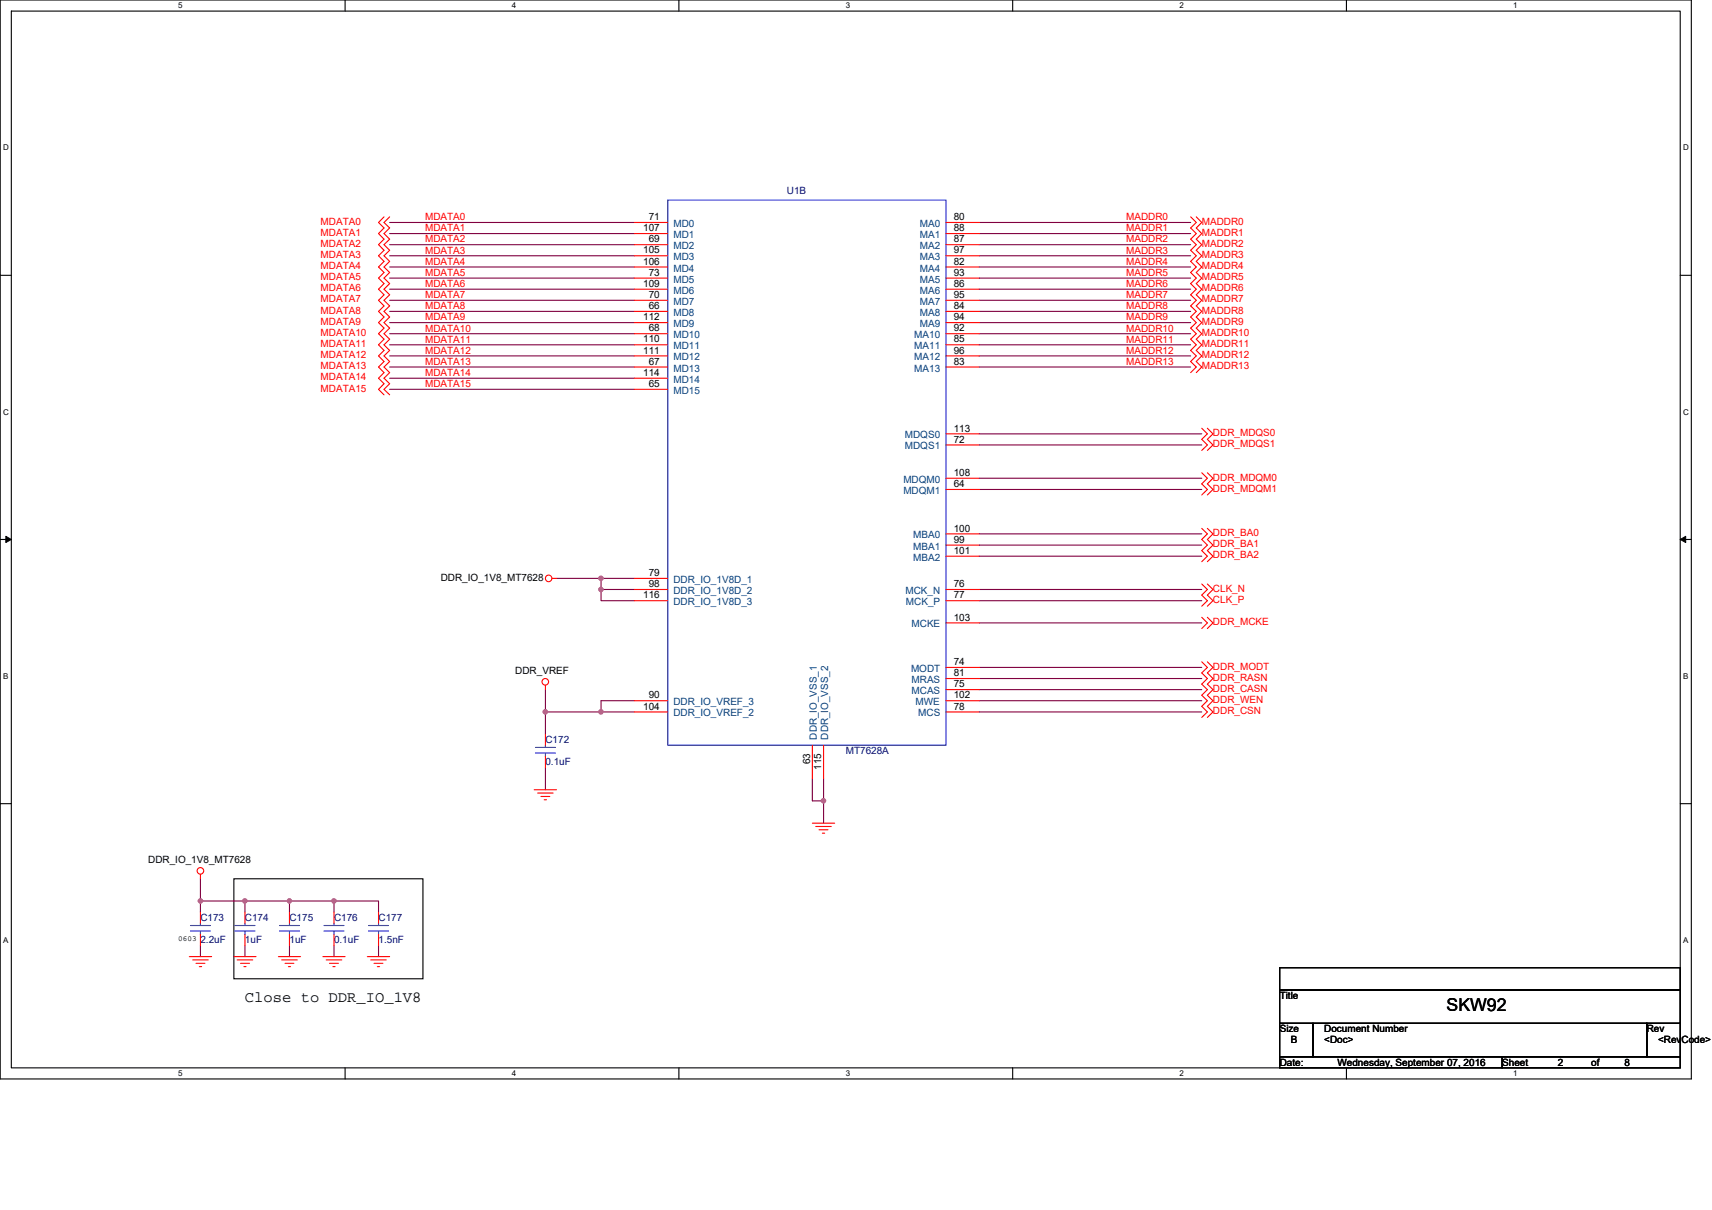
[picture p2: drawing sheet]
<svg xmlns="http://www.w3.org/2000/svg" width="297mm" height="210mm" viewBox="0 0 297 210" stroke-linecap="round" stroke-linejoin="round" font-family="sans-serif">
<path d="M0 0h293.5v187.2h-293.5zM2 1.9h289.5v183.4h-289.5z" fill="none" stroke="#000" stroke-width=".19"/>
<g fill="#fff">
<path d="M30.9 .2h.8v1.6h-.8z"/>
<path d="M30.9 185.5h.8v1.6h-.8z"/>
</g>
<path d="M59.9 0v1.9M59.9 185.3v1.9" fill="none" stroke="#000" stroke-width=".19"/>
<g fill="#fff">
<path d="M88.8 .2h.8v1.6h-.8z"/>
<path d="M88.8 185.5h.8v1.6h-.8z"/>
</g>
<path d="M117.8 0v1.9M117.8 185.3v1.9" fill="none" stroke="#000" stroke-width=".19"/>
<g fill="#fff">
<path d="M146.7 .2h.8v1.6h-.8z"/>
<path d="M146.7 185.5h.8v1.6h-.8z"/>
</g>
<path d="M175.7 0v1.9M175.7 185.3v1.9" fill="none" stroke="#000" stroke-width=".19"/>
<g fill="#fff">
<path d="M204.7 .2h.7v1.6h-.7z"/>
<path d="M204.7 185.5h.7v1.6h-.7z"/>
</g>
<path d="M233.6 0v1.9M233.6 185.3v1.9" fill="none" stroke="#000" stroke-width=".19"/>
<g fill="#fff">
<path d="M262.6 .2h.7v1.6h-.7z"/>
<path d="M262.6 185.5h.7v1.6h-.7z"/>
<path d="M.5 24.8h1v1.6h-1z"/>
<path d="M292 24.8h1v1.6h-1z"/>
<path d="M.5 70.7h1v1.5h-1z"/>
<path d="M292 70.7h1v1.5h-1z"/>
</g>
<path d="M0 47.8h2M291.5 47.8h2" fill="none" stroke="#000" stroke-width=".19"/>
<g fill="#fff">
<path d="M.5 116.5h.9v1.6h-.9z"/>
<path d="M292 116.5h.9v1.6h-.9z"/>
</g>
<path d="M0 93.6h2M291.5 93.6h2" fill="none" stroke="#000" stroke-width=".19"/>
<path d="M1 93.1l1 .5-1 .5zM291.5 93.6l1-.5v1z" fill="#000" stroke="#000" stroke-width=".17"/>
<g fill="#fff">
<path d="M.5 162.4h.9v1.5h-.9z"/>
<path d="M292 162.4h.9v1.5h-.9z"/>
</g>
<path d="M0 139.5h2M291.5 139.5h2M40.6 152.5h32.8v17.4h-32.8zM222 167.9h69.5v3.9h-69.5zM222 171.8h69.5v5.8h-69.5zM222 177.6h5.8v5.8h-5.8zM227.8 177.6h57.9v5.8h-57.9zM285.7 177.6h5.8v5.8h-5.8zM222 183.4h38.6v1.9h-38.6zM260.6 183.4h30.9v1.9h-30.9z" fill="none" stroke="#000" stroke-width=".19"/>
<g fill="none" stroke="#800040" stroke-width=".19">
<path d="M67.6 38.6h42.5M169.9 38.6h36.7M67.6 40.5h42.5M67.6 42.5h42.5M67.6 44.4h42.5M67.6 46.3h42.5M67.6 48.3h42.5M67.6 50.2h42.5M67.6 52.1h42.5M67.6 54h42.5M67.6 56h42.5M67.6 57.9h42.5"/>
<path d="M67.6 59.8h42.5M169.9 40.5h36.7M169.9 42.5h36.7M169.9 44.4h36.7M169.9 46.3h36.7M169.9 48.3h36.7M169.9 50.2h36.7M169.9 52.1h36.7M169.9 54h36.7M169.9 56h36.7M169.9 57.9h36.7M169.9 59.8h36.7"/>
<path d="M67.6 61.8h42.5M67.6 63.7h42.5M67.6 65.6h42.5M67.6 67.6h42.5M169.9 77.2h38.6M169.9 75.3h38.6M169.9 61.8h36.7M169.9 63.7h36.7M169.9 96.5h38.6M169.9 94.6h38.6M169.9 92.6h38.6M169.9 84.9h38.6"/>
<path d="M169.9 83h38.6M94.6 119.7v3.8M96.6 100.4h7.7M104.3 102.3v1.9h5.8M104.3 100.4h5.8M104.3 100.4v1.9h5.8M169.9 119.7h38.6M169.9 117.8h38.6M169.9 115.8h38.6M169.9 108.1h38.6M169.9 104.2h38.6M169.9 102.3h38.6"/>
<path d="M94.6 123.5v3.9M94.6 133.2v3.9M104.3 123.5h5.8M110.1 121.6h-5.8v1.9h-9.7M140.9 135.1v3.9h2M142.9 139v3.9M142.9 135.1v3.9M169.9 123.5h38.6M169.9 121.6h38.6M34.8 156.4v1.9M34.8 152.5v3.9M34.8 156.4h7.7"/>
<path d="M42.5 156.4v1.9M42.5 156.4h7.7M50.2 156.4h7.8M50.2 156.4v1.9M58 156.4h7.7v1.9M58 156.4v1.9M34.8 164.1v1.9M42.5 164.1v1.9M50.2 164.1v1.9M58 164.1v1.9M65.7 164.1v1.9"/>
</g>
<g fill="#f0f" stroke="#f0f" stroke-width=".19">
<circle cx="104.3" cy="102.3" r=".38"/>
<circle cx="104.3" cy="100.4" r=".38"/>
<circle cx="104.3" cy="123.5" r=".38"/>
<circle cx="94.6" cy="123.5" r=".38"/>
<circle cx="142.9" cy="139" r=".38"/>
<circle cx="34.8" cy="156.3" r=".38"/>
<circle cx="57.9" cy="156.3" r=".38"/>
<circle cx="42.5" cy="156.3" r=".38"/>
<circle cx="50.2" cy="156.3" r=".38"/>
</g>
<g fill="none" stroke="#f00" stroke-width=".19">
<path d="M66.6 37.6l-.9 1 .9 1-.9 .9 .9 1-.9 1 .9 .9-.9 1 .9 1-.9 .9 .9 1-.9 1 .9 .9-.9 1 .9 1-.9 .9 .9 1-.9 .9 .9 1-.9 1 .9 .9-.9 1 .9 1-.9 .9 .9 1-.9 1 .9 .9-.9 1 .9 1-.9 .9 .9 1-.9 1 .9 .9M67.6 37.6l-1 1 1 1-1 .9 1 1-1 1 1 .9-1 1 1 1-1 .9 1 1-1 1 1 .9-1 1 1 1-1 .9 1 1-1 .9 1 1-1 1 1 .9-1 1 1 1-1 .9 1 1-1 1 1 .9-1 1 1 1-1 .9 1 1-1 1 1 .9M110.1 38.6h5.8M164.1 38.6h5.8M206.6 37.6l1 1-1 1 1 .9-1 1 1 1-1 .9 1 1-1 1 1 .9-1 1 1 1-1 .9 1 1-1 1 1 .9-1 1 1 .9-1 1 1 1-1 .9 1 1-1 1 1 .9-1 1 1 1-1 .9 1 1-1 1M207.6 37.6l.9 1-.9 1 .9 .9-.9 1 .9 1-.9 .9 .9 1-.9 1 .9 .9-.9 1 .9 1-.9 .9 .9 1-.9 1 .9 .9-.9 1 .9 .9-.9 1 .9 1-.9 .9 .9 1-.9 1 .9 .9-.9 1 .9 1-.9 .9 .9 1-.9 1M110.1 40.5h5.8M110.1 42.5h5.8M110.1 44.4h5.8M110.1 46.3h5.8M110.1 48.3h5.8M110.1 50.2h5.8"/>
<path d="M110.1 52.1h5.8M110.1 54h5.8M110.1 56h5.8M110.1 57.9h5.8M110.1 59.8h5.8M164.1 40.5h5.8M164.1 42.5h5.8M164.1 44.4h5.8M164.1 46.3h5.8M164.1 48.3h5.8M164.1 50.2h5.8M164.1 52.1h5.8"/>
<path d="M164.1 54h5.8M164.1 56h5.8M164.1 57.9h5.8M164.1 59.8h5.8M110.1 61.8h5.8M110.1 63.7h5.8M110.1 65.6h5.8M110.1 67.6h5.8M164.1 61.8h5.8M164.1 63.7h5.8M164.1 75.3h5.8M164.1 77.2h5.8"/>
<path d="M208.5 74.3l1 1-1 .9 1 1-1 1M209.5 74.3l1 1-1 .9 1 1-1 1M164.1 83h5.8M164.1 84.9h5.8M164.1 92.6h5.8M164.1 94.6h5.8M164.1 96.5h5.8M208.5 82l1 1-1 1 1 .9-1 1M208.5 91.7l1 .9-1 1 1 1-1 .9 1 1-1 1M209.5 82l1 1-1 1 1 .9-1 1M209.5 91.7l1 .9-1 1 1 1-1 .9 1 1-1 1M94.6 118.9v.8"/>
<path d="M95.8 100.4h.8M110.1 100.4h5.8M110.1 102.3h5.8M110.1 104.2h5.8M164.1 102.3h5.8M164.1 104.2h5.8M164.1 108.1h5.8M164.1 115.8h5.8M164.1 117.8h5.8M164.1 119.7h5.8M208.5 101.3l1 1-1 1 1 .9-1 1M208.5 107.1l1 1-1 1"/>
<path d="M208.5 114.9l1 .9-1 1 1 1-1 .9 1 1-1 .9 1 1-1 1 1 .9-1 1M209.5 101.3l1 1-1 1 1 .9-1 1M209.5 107.1l1 1-1 1M209.5 114.9l1 .9-1 1 1 1-1 .9 1 1-1 .9 1 1-1 1 1 .9-1 1M92.7 137.1h3.9M93.3 137.6h2.7M93.8 138.2h1.6M94.4 138.8h.4M94.6 127.4v1.9M94.6 131.3v1.9M110.1 123.5h5.8M110.1 121.6h5.8"/>
<path d="M140.9 129.3v5.8M142.9 129.3v5.8M164.1 121.6h5.8M164.1 123.5h5.8M34.8 151.7v.8M34.8 158.3v1.9M42.5 158.3v1.9M50.2 158.3v1.9M58 158.3v1.9M65.7 158.3v1.9M140.9 142.9h3.9M141.5 143.4h2.7"/>
<path d="M142.1 144h1.6M142.7 144.6h.4M32.8 166h3.9M33.4 166.6h2.7M34 167.2h1.6M34.6 167.7h.4M34.8 162.2v1.9M40.6 166h3.8M41.1 166.6h2.8M41.7 167.2h1.6M42.3 167.7h.4M42.5 162.2v1.9"/>
<path d="M48.3 166h3.9M48.9 166.6h2.7M49.5 167.2h1.5M50 167.7h.4M50.2 162.2v1.9M56 166h3.9M56.6 166.6h2.7M57.2 167.2h1.5M57.8 167.7h.3M58 162.2v1.9M63.7 166h3.9M64.3 166.6h2.7"/>
<path d="M64.9 167.2h1.5M65.5 167.7h.4M65.7 162.2v1.9"/>
<circle cx="94.6" cy="118.3" r=".57"/>
<circle cx="95.2" cy="100.4" r=".57"/>
<circle cx="34.8" cy="151.1" r=".57"/>
</g>
<g fill="none" stroke="#00f" stroke-width=".19">
<path d="M115.9 34.7h48.2v94.6h-48.2zM92.9 130.7h3.5M92.9 129.7h3.5M94.6 129.3v.4M94.6 130.7v.6M33 161.6h3.5M33 160.6h3.5M34.8 160.2v.4M34.8 161.6v.6M40.8 161.6h3.4M40.8 160.6h3.4M42.5 160.2v.4"/>
<path d="M42.5 161.6v.6M48.5 161.6h3.5M48.5 160.6h3.5M50.2 160.2v.4M50.2 161.6v.6M56.2 161.6h3.5M56.2 160.6h3.5M58 160.2v.4M58 161.6v.6M63.9 161.6h3.5M63.9 160.6h3.5M65.7 160.2v.4"/>
<path d="M65.7 161.6v.6"/>
</g>
<text font-size="3.1" x="251" y="175.5">SKW92</text>
<text font-size="2.7" x="42.5" y="174">Close to DDR_IO_1V8</text>
<g font-size="1.7" fill="#000080">
<text x="136.5" y="33.6">U1B</text>
<text x="94.6" y="128.9">C172</text>
<text x="146.7" y="130.9">MT7628A</text>
<text x="94.6" y="132.8">0.1uF</text>
<text x="34.8" y="159.8">C173</text>
<text x="42.5" y="159.8">C174</text>
<text x="50.2" y="159.8">C175</text>
<text x="58" y="159.8">C176</text>
<text x="65.7" y="159.8">C177</text>
<text x="34.8" y="163.7">2.2uF</text>
<text x="42.5" y="163.7">1uF</text>
<text x="50.2" y="163.7">1uF</text>
<text x="58" y="163.7">0.1uF</text>
<text x="65.7" y="163.7">1.5nF</text>
</g>
<g font-size="1.7" fill="#f00">
<text x="55.6" y="39">MDATA0</text>
<text x="55.6" y="40.9">MDATA1</text>
<text x="73.8" y="38.2">MDATA0</text>
<text x="73.8" y="40.2">MDATA1</text>
<text x="195.4" y="38.2">MADDR0</text>
<text x="195.4" y="40.2">MADDR1</text>
<text x="208.5" y="39">MADDR0</text>
<text x="208.5" y="40.9">MADDR1</text>
<text x="55.6" y="42.8">MDATA2</text>
<text x="55.6" y="44.8">MDATA3</text>
<text x="55.6" y="46.7">MDATA4</text>
<text x="73.8" y="42.1">MDATA2</text>
<text x="73.8" y="44">MDATA3</text>
<text x="73.8" y="46">MDATA4</text>
<text x="73.8" y="47.9">MDATA5</text>
<text x="195.4" y="42.1">MADDR2</text>
<text x="195.4" y="44">MADDR3</text>
<text x="195.4" y="46">MADDR4</text>
<text x="195.4" y="47.9">MADDR5</text>
<text x="208.5" y="42.8">MADDR2</text>
<text x="208.5" y="44.8">MADDR3</text>
<text x="208.5" y="46.7">MADDR4</text>
<text x="55.6" y="48.6">MDATA5</text>
<text x="55.6" y="50.6">MDATA6</text>
<text x="55.6" y="52.5">MDATA7</text>
<text x="73.8" y="49.8">MDATA6</text>
<text x="73.8" y="51.7">MDATA7</text>
<text x="73.8" y="53.7">MDATA8</text>
<text x="195.4" y="49.8">MADDR6</text>
<text x="195.4" y="51.7">MADDR7</text>
<text x="195.4" y="53.7">MADDR8</text>
<text x="208.5" y="48.6">MADDR5</text>
<text x="208.5" y="50.6">MADDR6</text>
<text x="208.5" y="52.5">MADDR7</text>
<text x="55.6" y="54.4">MDATA8</text>
<text x="55.6" y="56.4">MDATA9</text>
<text x="55.6" y="58.3">MDATA10</text>
<text x="73.8" y="55.6">MDATA9</text>
<text x="73.8" y="57.5">MDATA10</text>
<text x="73.8" y="59.5">MDATA11</text>
<text x="195.4" y="55.6">MADDR9</text>
<text x="195.4" y="57.5">MADDR10</text>
<text x="195.4" y="59.5">MADDR11</text>
<text x="208.5" y="54.4">MADDR8</text>
<text x="208.5" y="56.4">MADDR9</text>
<text x="208.5" y="58.3">MADDR10</text>
<text x="55.6" y="60.2">MDATA11</text>
<text x="55.6" y="62.1">MDATA12</text>
<text x="55.6" y="64.1">MDATA13</text>
<text x="73.8" y="61.4">MDATA12</text>
<text x="73.8" y="63.3">MDATA13</text>
<text x="73.8" y="65.3">MDATA14</text>
<text x="195.4" y="61.4">MADDR12</text>
<text x="195.4" y="63.3">MADDR13</text>
<text x="208.5" y="60.2">MADDR11</text>
<text x="208.5" y="62.1">MADDR12</text>
<text x="208.5" y="64.1">MADDR13</text>
<text x="55.6" y="66">MDATA14</text>
<text x="55.6" y="67.9">MDATA15</text>
<text x="73.8" y="67.2">MDATA15</text>
<text x="210.5" y="75.7">DDR_MDQS0</text>
<text x="210.5" y="77.6">DDR_MDQS1</text>
<text x="210.5" y="83.4">DDR_MDQM0</text>
<text x="210.5" y="85.3">DDR_MDQM1</text>
<text x="210.5" y="93">DDR_BA0</text>
<text x="210.5" y="95">DDR_BA1</text>
<text x="210.5" y="96.9">DDR_BA2</text>
<text x="210.5" y="102.7">CLK_N</text>
<text x="210.5" y="104.6">CLK_P</text>
<text x="210.5" y="108.5">DDR_MCKE</text>
<text x="210.5" y="116.2">DDR_MODT</text>
<text x="210.5" y="118.1">DDR_RASN</text>
<text x="210.5" y="120.1">DDR_CASN</text>
<text x="210.5" y="122">DDR_WEN</text>
<text x="210.5" y="123.9">DDR_CSN</text>
</g>
<g font-size="1.7">
<text x="111.6" y="40.1">107</text>
<text x="112.6" y="38.2">71</text>
<text x="165.5" y="38.2">80</text>
<text x="165.5" y="40.1">88</text>
<text x="111.6" y="44">105</text>
<text x="111.6" y="45.9">106</text>
<text x="112.6" y="42.1">69</text>
<text x="112.6" y="47.9">73</text>
<text x="165.5" y="42.1">87</text>
<text x="165.5" y="44">97</text>
<text x="165.5" y="45.9">82</text>
<text x="165.5" y="47.9">93</text>
<text x="111.6" y="49.8">109</text>
<text x="112.6" y="51.7">70</text>
<text x="112.6" y="53.6">66</text>
<text x="165.5" y="49.8">86</text>
<text x="165.5" y="51.7">95</text>
<text x="165.5" y="53.6">84</text>
<text x="111.6" y="55.6">112</text>
<text x="111.6" y="59.4">110</text>
<text x="112.6" y="57.5">68</text>
<text x="165.5" y="55.6">94</text>
<text x="165.5" y="57.5">92</text>
<text x="165.5" y="59.4">85</text>
<text x="111.6" y="61.4">111</text>
<text x="111.6" y="65.2">114</text>
<text x="112.6" y="63.3">67</text>
<text x="165.5" y="61.4">96</text>
<text x="165.5" y="63.3">83</text>
<text x="112.6" y="67.2">65</text>
<text x="165.5" y="74.9">113</text>
<text x="165.5" y="76.8">72</text>
<text x="165.5" y="82.6">108</text>
<text x="165.5" y="84.5">64</text>
<text x="165.5" y="92.2">100</text>
<text x="165.5" y="94.2">99</text>
<text x="76.5" y="100.8">DDR_IO_1V8_MT7628</text>
<text x="112.6" y="100">79</text>
<text x="112.6" y="101.9">98</text>
<text x="165.5" y="96.1">101</text>
<text x="165.5" y="101.9">76</text>
<text x="111.6" y="103.8">116</text>
<text x="165.5" y="107.7">103</text>
<text x="165.5" y="103.8">77</text>
<text x="89.4" y="117">DDR_VREF</text>
<text x="165.5" y="117.3">81</text>
<text x="165.5" y="119.3">75</text>
<text x="165.5" y="115.4">74</text>
<text x="111.6" y="123.1">104</text>
<text x="112.6" y="121.2">90</text>
<text x="165.5" y="123.1">78</text>
<text x="165.5" y="121.2">102</text>
<text x="140.5" y="132.6" transform="rotate(-90 140.5 132.6)">63</text>
<text x="142.5" y="133.5" transform="rotate(-90 142.5 133.5)">115</text>
<text x="25.7" y="149.8">DDR_IO_1V8_MT7628</text>
<text x="222" y="173.4">Title</text>
<text x="222" y="179.1">Size</text>
<text x="229.8" y="179.1">Document Number</text>
<text x="285.7" y="179.1">Rev</text>
<text x="222" y="184.9">Date:</text>
<text x="224" y="181.1">B</text>
<text x="229.8" y="181.1">&lt;Doc&gt;</text>
<text x="232.1" y="184.9">Wednesday, September 07, 2016</text>
<text x="260.6" y="184.9">Sheet</text>
<text x="270.3" y="184.9">2</text>
<text x="276.1" y="184.9">of</text>
<text x="281.9" y="184.9">8</text>
<text x="287.7" y="181.1">&lt;RevCode&gt;</text>
</g>
<g font-size="1.7" fill="#004080">
<text x="116.8" y="39.4">MD0</text>
<text x="116.8" y="41.3">MD1</text>
<text x="159.6" y="39.4">MA0</text>
<text x="159.6" y="41.3">MA1</text>
<text x="116.8" y="43.2">MD2</text>
<text x="116.8" y="45.2">MD3</text>
<text x="116.8" y="47.1">MD4</text>
<text x="159.6" y="43.2">MA2</text>
<text x="159.6" y="45.2">MA3</text>
<text x="159.6" y="47.1">MA4</text>
<text x="116.8" y="49">MD5</text>
<text x="116.8" y="51">MD6</text>
<text x="116.8" y="52.9">MD7</text>
<text x="159.6" y="49">MA5</text>
<text x="159.6" y="51">MA6</text>
<text x="159.6" y="52.9">MA7</text>
<text x="116.8" y="54.8">MD8</text>
<text x="116.8" y="56.8">MD9</text>
<text x="116.8" y="58.7">MD10</text>
<text x="158.6" y="58.7">MA10</text>
<text x="159.6" y="54.8">MA8</text>
<text x="159.6" y="56.8">MA9</text>
<text x="116.8" y="60.6">MD11</text>
<text x="116.8" y="62.5">MD12</text>
<text x="116.8" y="64.5">MD13</text>
<text x="158.6" y="60.6">MA11</text>
<text x="158.6" y="62.5">MA12</text>
<text x="158.6" y="64.5">MA13</text>
<text x="116.8" y="66.4">MD14</text>
<text x="116.8" y="68.3">MD15</text>
<text x="157" y="76.1">MDQS0</text>
<text x="157" y="78">MDQS1</text>
<text x="156.7" y="83.8">MDQM0</text>
<text x="156.7" y="85.7">MDQM1</text>
<text x="158.4" y="93.4">MBA0</text>
<text x="158.4" y="95.4">MBA1</text>
<text x="116.8" y="101.2">DDR_IO_1V8D_1</text>
<text x="158.4" y="97.3">MBA2</text>
<text x="116.8" y="103.1">DDR_IO_1V8D_2</text>
<text x="116.8" y="105">DDR_IO_1V8D_3</text>
<text x="157.1" y="103.1">MCK_N</text>
<text x="157.2" y="105">MCK_P</text>
<text x="158.2" y="108.9">MCKE</text>
<text x="158.1" y="116.6">MODT</text>
<text x="158.2" y="118.5">MRAS</text>
<text x="116.8" y="124.3">DDR_IO_VREF_2</text>
<text x="116.8" y="122.4">DDR_IO_VREF_3</text>
<text x="158.2" y="120.5">MCAS</text>
<text x="158.9" y="122.4">MWE</text>
<text x="159.3" y="124.3">MCS</text>
<text x="141.7" y="128.4" transform="rotate(-90 141.7 128.4)">DDR_IO_VSS_1</text>
<text x="143.7" y="128.4" transform="rotate(-90 143.7 128.4)">DDR_IO_VSS_2</text>
</g>
<g font-size="1.4">
<text x="30.9" y="1.5">5</text>
<text x="88.8" y="1.5">4</text>
<text x="146.7" y="1.5">3</text>
<text x="204.7" y="1.5">2</text>
<text x="262.6" y="1.5">1</text>
<text x=".5" y="26.1">D</text>
<text x="292" y="26.1">D</text>
<text x=".5" y="71.9">C</text>
<text x="292" y="71.9">C</text>
<text x=".5" y="117.8">B</text>
<text x="292" y="117.8">B</text>
<text x=".5" y="163.6">A</text>
<text x="292" y="163.6">A</text>
<text x="30.9" y="186.8">5</text>
<text x="88.8" y="186.8">4</text>
<text x="146.7" y="186.8">3</text>
<text x="204.7" y="186.8">2</text>
<text x="262.6" y="186.8">1</text>
</g>
<text font-size="1.3" x="30.9" y="163.2">0603</text>
</svg>
